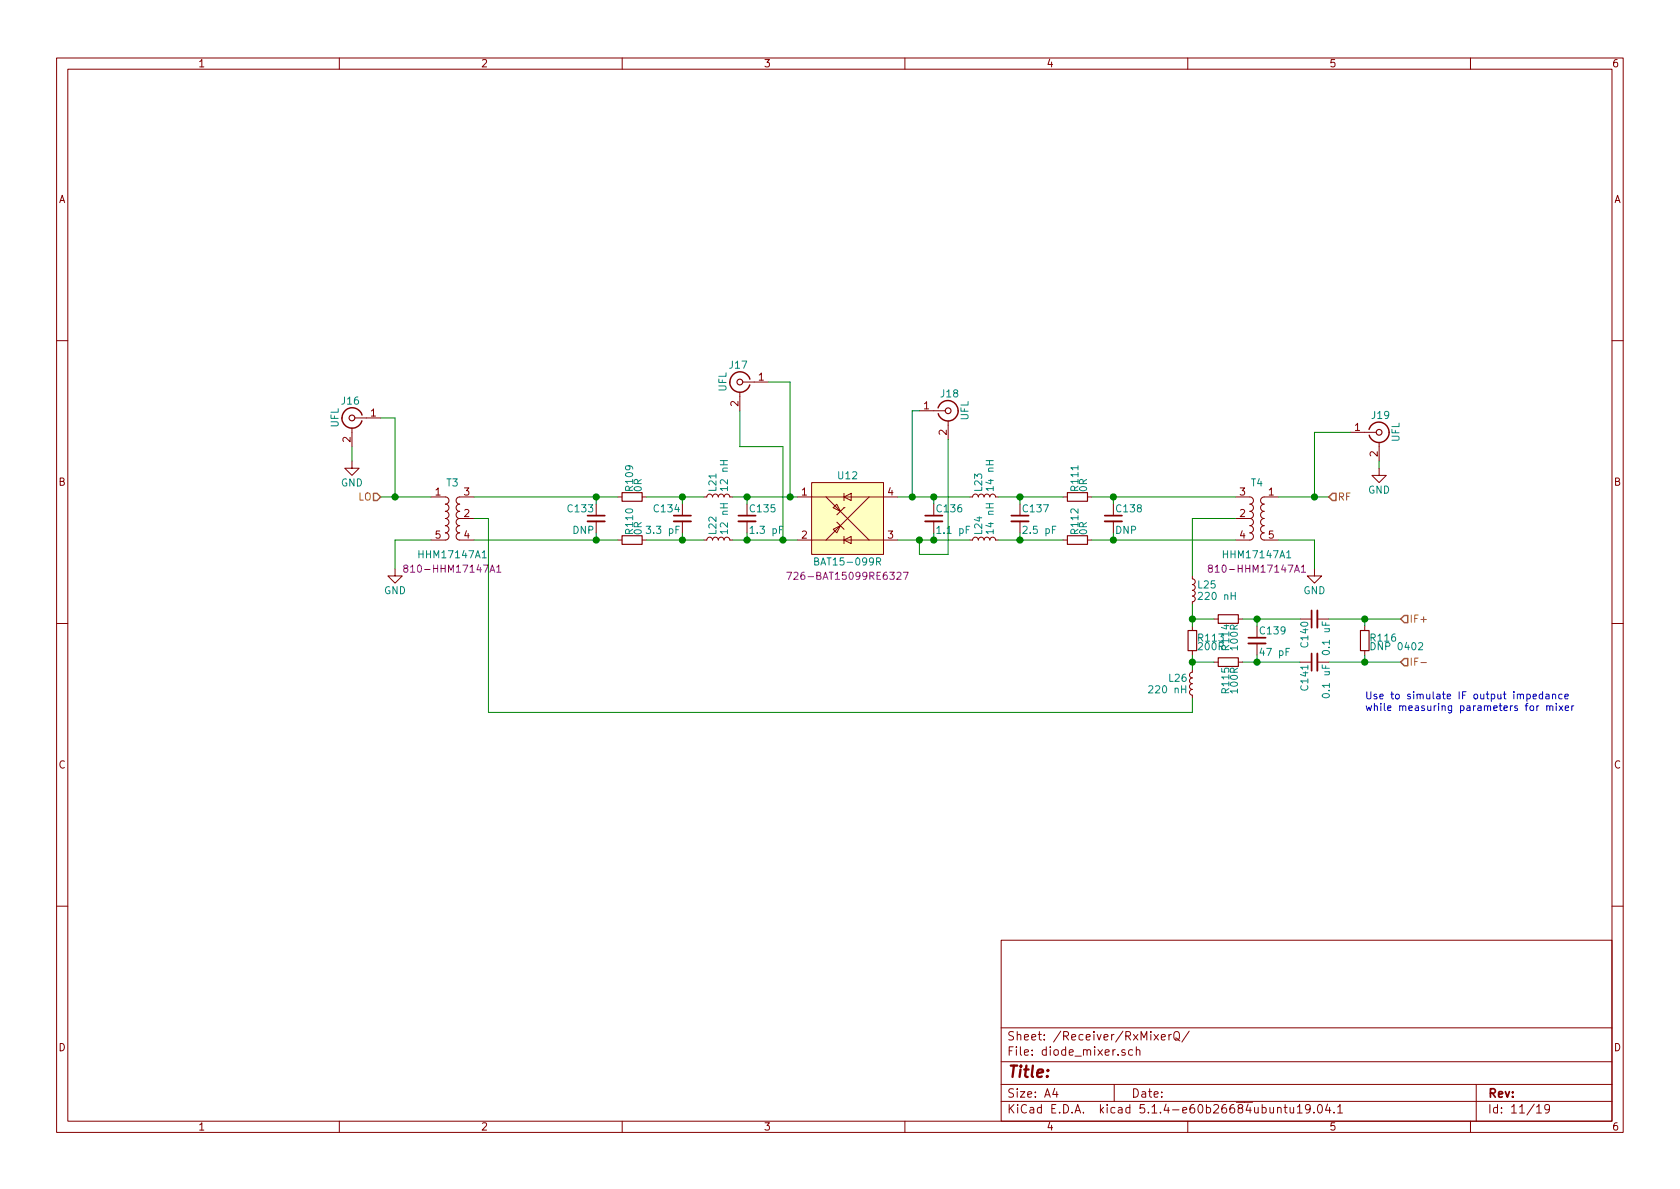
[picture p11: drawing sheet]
<svg xmlns="http://www.w3.org/2000/svg" width="297mm" height="210mm" viewBox="0 0 297 210" stroke-linecap="round" stroke-linejoin="round" font-family="sans-serif">
<g fill="none" stroke="#840000" stroke-width=".18">
<path d="M10 10.3h277v189.9h-277zM12 12.2h273v186.1h-273zM60 10.3v1.9M110 10.3v1.9M160 10.3v1.9M210 10.3v1.9M260 10.3v1.9M10 60.2h2M62.2 75.7v3.3M62.7 73.9h4.6M130.8 69.3v3.3M131.3 67.6h4.6"/>
<path d="M162.6 72.6h4.5M167.6 74.4v3.3M238.8 76.4h4.5M243.8 78.2v3.3M285 60.2h2M62.2 81.5v1.3h1.3l-1.3 1.3-1.2-1.3h1.2M76.2 87.9h2.5a.63 .63 0 0 1 .7 .6 .63 .63 0 0 1-.7 .6 .63 .63 0 0 1 .7 .7 .63 .63 0 0 1-.7 .6 .63 .63 0 0 1 .7 .7 .63 .63 0 0 1-.7 .6 .63 .63 0 0 1 .7 .6 .63 .63 0 0 1-.7 .7 .63 .63 0 0 1 .7 .6 .63 .63 0 0 1-.7 .6 .63 .63 0 0 1 .7 .7 .63 .63 0 0 1-.7 .6h-2.5M81.3 91.7a.63 .63 0 0 0-.7 .6 .63 .63 0 0 0 .7 .7 .63 .63 0 0 0-.7 .6 .63 .63 0 0 0 .7 .6 .63 .63 0 0 0-.7 .7 .63 .63 0 0 0 .7 .6h2.5M81.3 91.7h2.5M83.8 87.9h-2.5a.63 .63 0 0 0-.7 .6 .63 .63 0 0 0 .7 .6 .63 .63 0 0 0-.7 .7 .63 .63 0 0 0 .7 .6 .63 .63 0 0 0-.7 .7 .63 .63 0 0 0 .7 .6M105.4 89.1v2.1M105.4 92.2v2"/>
<path d="M109.2 95.5h.8M109.2 87.9h.8M113.5 95.5h.8M113.5 87.9h.8M120.6 89.1v2.1M120.6 92.2v2M124.5 95.5h.5l.1-.3 .3-.2 .4 .1 .2 .4 .1-.3 .3-.2 .4 .1 .2 .4 .1-.3 .3-.2 .4 .1 .2 .4 .1-.3 .3-.2 .5 .1 .1 .4h.5M124.5 87.9h.5l.1-.4 .3-.1 .4 .1 .2 .4 .1-.4 .3-.1 .4 .1 .2 .4 .1-.4 .3-.1 .4 .1 .2 .4 .1-.4 .3-.1 .5 .1 .1 .4h.5M132.1 89.1v2.1M132.1 92.2v2M141 95.5h17.7M141 87.9h17.7"/>
<path d="M143.5 85.3h12.7v12.7h-12.7zM146 87.9l7.7 7.6M147.3 89.8l.7-.7 .6 1.3zM147.3 93.6l1.3-.6-.6 1.2zM148 92.3l1.2 1.3M149.2 89.8h.1M149.2 95.5l1.3-.6v1.2zM149.2 87.9l1.3-.7v1.3zM149.2 89.8l-1.2 1.3M149.2 87.2v1.3M149.2 94.9v1.2M153.7 87.9l-7.7 7.6"/>
<path d="M165.1 89.1v2.1M165.1 92.2v2M171.4 95.5h.6l.1-.3 .3-.2 .4 .1 .2 .4 .1-.3 .3-.2 .4 .1 .2 .4 .1-.3 .3-.2 .4 .1 .2 .4 .1-.3 .3-.2 .4 .1 .2 .4h.5M171.4 87.9h.6l.1-.4 .3-.1 .4 .1 .2 .4 .1-.4 .3-.1 .4 .1 .2 .4 .1-.4 .3-.1 .4 .1 .2 .4 .1-.4 .3-.1 .4 .1 .2 .4h.5M180.3 89.1v2.1M180.3 92.2v2M188 95.5h.7M188 87.9h.7M192.3 95.5h.7M192.3 87.9h.7M196.8 89.1v2.1M196.8 92.2v2"/>
<path d="M218.4 87.9h2.6a.63 .63 0 0 1 .6 .6 .63 .63 0 0 1-.6 .6 .63 .63 0 0 1 .6 .7 .63 .63 0 0 1-.6 .6 .63 .63 0 0 1 .6 .7 .63 .63 0 0 1-.6 .6M218.4 91.7h2.6M221 91.7a.63 .63 0 0 1 .6 .6 .63 .63 0 0 1-.6 .7 .63 .63 0 0 1 .6 .6 .63 .63 0 0 1-.6 .6 .63 .63 0 0 1 .6 .7 .63 .63 0 0 1-.6 .6h-2.6M226.1 87.9h-2.6a.63 .63 0 0 0-.6 .6 .63 .63 0 0 0 .6 .6 .63 .63 0 0 0-.6 .7 .63 .63 0 0 0 .6 .6 .63 .63 0 0 0-.6 .7 .63 .63 0 0 0 .6 .6 .63 .63 0 0 0-.6 .6 .63 .63 0 0 0 .6 .7 .63 .63 0 0 0-.6 .6 .63 .63 0 0 0 .6 .6 .63 .63 0 0 0-.6 .7 .63 .63 0 0 0 .6 .6h2.6M243.8 82.8v1.3h1.3l-1.3 1.2-1.2-1.2h1.2M10 110.3h2M69.8 100.6v1.2h1.3l-1.3 1.3-1.2-1.3h1.2M210.8 118.4v.5l-.3 .1-.2 .3 .1 .4 .4 .2-.3 .1-.2 .3 .1 .4 .4 .2-.3 .1-.2 .3 .1 .4 .4 .2-.3 .1-.2 .3 .1 .4 .4 .2v.5M210.8 101.8v.6l.4 .1 .1 .3-.1 .4-.4 .2 .4 .1 .1 .3-.1 .4-.4 .2 .4 .1 .1 .3-.1 .4-.4 .2 .4 .1 .1 .3-.1 .4-.4 .2v.5M210.8 110.7v.8M210.8 115.1v.7M214.6 117.1h.8"/>
<path d="M214.6 109.5h.8M218.9 117.1h.8M218.9 109.5h.8M222.2 110.7v2.1M222.2 113.8v2M229.9 117.1h2M229.9 109.5h2M232.4 100.6v1.2h1.3l-1.3 1.3-1.3-1.3h1.3M232.9 117.1h2M232.9 109.5h2M241.3 110.7v.8M241.3 115.1v.7"/>
<path d="M285 110.3h2M10 160.2h2M177 166.3h108v32h-108zM285 160.2h2M60 198.3v1.9M110 198.3v1.9M160 198.3v1.9M177 194.8h108M177 191.8h108M177 187.8h108M177 181.8h108M186.5 192.5l-.4 1h1"/>
<path d="M186.8 193v1M197 191.8v3M198.9 185.7a.37 .37 0 0 0-.6 .1l.1 .2 .5 .2 .1 .1-.2 .3-.5-.1M200.3 185.7l-.5-.1-.3 .3 .1 .6 .2 .1 .5-.1M200.9 185.7h.1a.37 .37 0 0 1 .5 .1v.8M200.9 185.1v1.5M204 182.9l.8 1M204.8 182.9l-.8 1M205.3 183.4l.7-.1v-.3l-.5-.1-.2 .2 .1 .7h.6M206.7 182.9v1M207.1 182.9l-.4 .3M207.7 182.5a.5 .5 0 0 1 .6 0 .5 .5 0 0 1 .2 .4v.5a.5 .5 0 0 1-.5 .5 .5 .5 0 0 1-.5-.5v-.5z"/>
<path d="M207.8 183.6l.8 .5M210 198.3v1.9M210.3 182.3l-1.3 2M225.9 196l.2-.2 .3 .1 .1 .9M227 195.8h.6M227.2 195.3v1.3l.4 .2M228.1 195.8l.1 .9 .3 .1 .2-.1M228.7 195.8v1M229.4 195.8l.4-.5v1.5M229.4 196.8h.8M231.6 196v.1a.48 .48 0 0 1-.7 .1l-.1-.2 .1-.6a.48 .48 0 0 1 .7 .1 1.27 1.27 0 0 1-.2 1.2l-.5 .1M232.3 196.7v.1"/>
<path d="M233.1 195.4l.2-.1a.8 .8 0 0 1 .5 .8 .8 .8 0 0 1-.5 .7 1 1 0 0 1-.2-1.4zM234.7 195.2l-.3 1.1h.9M235.1 195.8v1M235.9 196.7v.1M236.5 195.8l.4-.5v1.5M236.5 196.8h.9M260 198.3v1.9M261 191.8v6.5M271.7 195.8l.4-.5v1.5M271.7 196.8h.8M274 196l-.1 .1a.48 .48 0 0 1-.7 0v-.6a.48 .48 0 0 1 .7 0 1.27 1.27 0 0 1-.2 1.2l-.4 .1"/>
</g>
<g fill="none" stroke="#840000" stroke-width=".2">
<path d="M110 94.7h3.5v1.6h-3.5zM110 87.1h3.5v1.5h-3.5zM188.7 94.7h3.6v1.6h-3.6zM188.7 87.1h3.6v1.5h-3.6zM210.1 111.5h1.5v3.6h-1.5zM215.4 116.3h3.5v1.6h-3.5zM215.4 108.7h3.5v1.5h-3.5zM240.5 111.5h1.6v3.6h-1.6z"/>
<circle cx="62.2" cy="73.9" r=".51"/>
<circle cx="130.8" cy="67.6" r=".51"/>
<circle cx="167.6" cy="72.6" r=".51"/>
<circle cx="243.8" cy="76.4" r=".51"/>
</g>
<path d="M64 73.4a1.8 1.8 0 0 0-2.7-1 1.8 1.8 0 0 0-.1 2.9 1.8 1.8 0 0 0 2.8-.9M129 67.6a1.8 1.8 0 0 0 1.6 1.7 1.8 1.8 0 0 0 2-1.2M132.6 67.1a1.8 1.8 0 0 0-2-1.3 1.8 1.8 0 0 0-1.5 1.8M165.9 72.1a1.8 1.8 0 0 1 1.9-1.3 1.8 1.8 0 0 1 1.6 1.8M169.4 72.6a1.8 1.8 0 0 1-1.5 1.8 1.8 1.8 0 0 1-2-1.3M242.1 75.9a1.8 1.8 0 0 1 1.9-1.2 1.8 1.8 0 0 1 1.6 1.7M245.6 76.4a1.8 1.8 0 0 1-1.5 1.8 1.8 1.8 0 0 1-2-1.2" fill="none" stroke="#840000" stroke-width=".25"/>
<path d="M85.3 98.6h.7M144 99.3l.6-.1 .1-.2v-.2l-.7-.2v1.3h.5l.3-.2v-.2l-.3-.2M155 99.3h.6l.1-.5-.2-.2h-.5v1.3M155.3 99.3l.4 .6M227.5 98.6h.7M242.4 113.6a.64 .64 0 0 1 .8 .7 .64 .64 0 0 1-.8 .6z" fill="none" stroke="#008484" stroke-width=".18"/>
<path d="M71.6 100.5l-.2-.3 .1-.2 .1-.1 .5 .1v.3l-.6 .2-.1 .2v.3l.2 .2 .4-.1 .1-.1v-.4l-.2-.1M87.8 100.3l.4-.4v1.3M87.8 101.2h.8M139.1 101.2h.9l-.6 1.3M159.7 101.2h.9l-.6 1.3M213.9 100.5l-.3-.3 .1-.2 .2-.1 .4 .1v.3l-.5 .2-.2 .2v.3l.3 .2 .3-.1 .2-.1-.1-.4-.2-.1M230.1 100.3l.4-.4v1.3M230.1 101.2h.7" fill="none" stroke="#840084" stroke-width=".18"/>
<path d="M103.9 92.2h3M119.1 92.2h3.1M130.6 92.2h3M163.6 92.2h3M178.8 92.2h3.1M195.3 92.2h3.1M220.7 113.8h3.1M232.9 107.9v3.1M232.9 115.6v3" fill="none" stroke="#840000" stroke-width=".33"/>
<path d="M103.9 91.2h3M119.1 91.2h3.1M130.6 91.2h3M163.6 91.2h3M178.8 91.2h3.1M195.3 91.2h3.1M220.7 112.8h3.1M231.9 107.9v3.1M231.9 115.6v3" fill="none" stroke="#840000" stroke-width=".3"/>
<path d="M143.5 85.3h12.7v12.7h-12.7z" fill="#ffffc2" stroke="#ffffc2" stroke-width=".18"/>
<g fill="none" stroke="#008400" stroke-width=".18">
<path d="M62.2 79v2.5M67.3 73.9h2.5v14M130.8 72.6v6.4h7.6v16.5M135.9 67.6h3.8v20.3M162.6 72.6h-1.3v15.3M167.6 77.7v20.3h-5v-2.5M238.8 76.4h-6.4v11.5M67.3 87.9h8.9M76.2 95.5h-6.4v5.1M83.8 95.5h25.4M83.8 87.9h25.4M83.8 91.7h2.6v34.3h124.4v-2.6"/>
<path d="M105.4 87.9v1.2M105.4 94.2v1.3M114.3 95.5h10.2M114.3 87.9h10.2M120.6 87.9v1.2M120.6 94.2v1.3M129.5 95.5h11.5M129.5 87.9h11.5M132.1 87.9v1.2M132.1 94.2v1.3M158.7 95.5h12.7M158.7 87.9h12.7"/>
<path d="M165.1 87.9v1.2M165.1 94.2v1.3M176.5 95.5h11.5M176.5 87.9h11.5M180.3 87.9v1.2M180.3 94.2v1.3M193 95.5h25.4M193 87.9h25.4M196.8 87.9v1.2M196.8 94.2v1.3M218.4 91.7h-7.6v10.1M226.1 95.5h6.3v5.1"/>
<path d="M226.1 87.9h8.8M243.8 81.5v1.3M210.8 117.1h3.8M210.8 109.5h3.8M210.8 106.9v3.8M210.8 115.8v2.6M219.7 117.1h10.2M219.7 109.5h10.2M222.2 109.5v1.2M222.2 115.8v1.3M234.9 117.1h12.7M234.9 109.5h12.7"/>
<path d="M241.3 109.5v1.2M241.3 115.8v1.3"/>
</g>
<path d="M66 87.2h.7l.6 .7-.6 .6h-.7zM235.6 87.2h.6v1.3h-.6l-.7-.6zM248.3 108.8h.6v1.3h-.6l-.7-.6zM248.3 116.5h.6v1.2h-.6l-.7-.6z" fill="none" stroke="#848400" stroke-width=".25"/>
<path d="M251.2 117.2h1" fill="none" stroke="#848400" stroke-width=".18"/>
<g fill="none" stroke="#0000c2" stroke-width=".18">
<path d="M271.1 123.2l.6-.1-.1-.3h-.4l-.1 .1v.6h.5M271.7 124.8v.8M272.1 124.8l-.4 .2M272.7 122.8h-.3l-.3 .2 .2 .5h.4M272.7 122.3v1.3M273.4 122.8h.4l.1 .8M273.5 124.9l.2-.1 .3 .1v.7M273.5 124.8v.8M273.9 123.1h-.4l-.2 .2 .1 .2h.5M274 125l.2-.2 .3 .1 .1 .7M274.5 122.9l.2-.1h.3l.1 .8M274.5 122.8v.8"/>
<path d="M275.2 124.4v.1M275.2 124.8v.8M275.7 124.8l.6 .8M276.2 122.8h-.4l-.2 .2 .1 .5h.5M276.3 124.8l-.6 .8M276.7 123.2l.6-.1-.1-.3h-.3l-.2 .1v.6h.5M276.7 125.2l.6-.1v-.2l-.4-.1-.2 .2 .1 .6h.5M277.9 124.8v.8M278.3 124.8l-.3 .1-.1 .1"/>
</g>
<g fill="#008400" stroke="#008400" stroke-width=".25">
<circle cx="138.4" cy="95.5" r=".51"/>
<circle cx="165.1" cy="87.9" r=".51"/>
<circle cx="222.3" cy="117.1" r=".51"/>
<circle cx="222.3" cy="109.5" r=".51"/>
<circle cx="241.3" cy="109.5" r=".51"/>
<circle cx="165.1" cy="95.5" r=".51"/>
<circle cx="69.9" cy="87.9" r=".51"/>
<circle cx="241.3" cy="117.1" r=".51"/>
<circle cx="139.7" cy="87.9" r=".51"/>
<circle cx="210.8" cy="109.5" r=".51"/>
<circle cx="161.3" cy="87.9" r=".51"/>
<circle cx="162.6" cy="95.5" r=".51"/>
<circle cx="105.4" cy="87.9" r=".51"/>
<circle cx="105.4" cy="95.5" r=".51"/>
<circle cx="120.7" cy="87.9" r=".51"/>
<circle cx="120.7" cy="95.5" r=".51"/>
<circle cx="180.3" cy="95.5" r=".51"/>
<circle cx="180.3" cy="87.9" r=".51"/>
<circle cx="196.9" cy="87.9" r=".51"/>
<circle cx="196.9" cy="95.5" r=".51"/>
<circle cx="232.4" cy="87.9" r=".51"/>
<circle cx="210.8" cy="117.1" r=".51"/>
<circle cx="132.1" cy="95.5" r=".51"/>
<circle cx="132.1" cy="87.9" r=".51"/>
</g>
<text font-size="2.8" fill="#840000" x="178" y="190.5">Title:</text>
<g font-size="2.1" fill="#840000">
<text x="178" y="184">Sheet: /Receiver/RxMixerQ/</text>
<text x="178" y="186.7">File: diode_mixer.sch</text>
<text x="178" y="196.9">KiCad E.D.A. kicad 5.1.4-e60b26684ubuntu19.04.1</text>
<text x="178" y="194.1">Size: A4</text>
<text x="200" y="194.1">Date:</text>
<text x="263" y="194.1">Rev:</text>
<text x="263" y="196.9">Id: 11/19</text>
</g>
<g font-size="1.8" fill="#840000">
<text x="35" y="11.9">1</text>
<text x="85" y="11.9">2</text>
<text x="135" y="11.9">3</text>
<text x="185" y="11.9">4</text>
<text x="235" y="11.9">5</text>
<text x="285" y="11.9">6</text>
<text x="10.4" y="35.9">A</text>
<text x="285.4" y="35.9">A</text>
<text x="130.6" y="71.9" transform="rotate(-90 130.6 71.9)">2</text>
<text x="134.1" y="67.3">1</text>
<text x="65.6" y="73.7">1</text>
<text x="163.3" y="72.4">1</text>
<text x="167.4" y="76.9" transform="rotate(-90 167.4 76.9)">2</text>
<text x="239.5" y="76.2">1</text>
<text x="62" y="78.2" transform="rotate(-90 62 78.2)">2</text>
<text x="243.6" y="80.7" transform="rotate(-90 243.6 80.7)">2</text>
<text x="10.4" y="85.9">B</text>
<text x="77" y="87.6">1</text>
<text x="82.1" y="87.6">3</text>
<text x="141.8" y="87.6">1</text>
<text x="157" y="87.6">4</text>
<text x="219.2" y="87.6">3</text>
<text x="224.3" y="87.6">1</text>
<text x="285.4" y="85.9">B</text>
<text x="77" y="95.2">5</text>
<text x="82.1" y="91.4">2</text>
<text x="82.1" y="95.2">4</text>
<text x="141.8" y="95.2">2</text>
<text x="157" y="95.2">3</text>
<text x="219.2" y="91.4">2</text>
<text x="219.2" y="95.2">4</text>
<text x="224.3" y="95.2">5</text>
<text x="10.4" y="135.9">C</text>
<text x="285.4" y="135.9">C</text>
<text x="10.4" y="185.9">D</text>
<text x="285.4" y="185.9">D</text>
<text x="35" y="199.9">1</text>
<text x="85" y="199.9">2</text>
<text x="135" y="199.9">3</text>
<text x="185" y="199.9">4</text>
<text x="235" y="199.9">5</text>
<text x="285" y="199.9">6</text>
</g>
<g font-size="1.8" fill="#008484">
<text x="129.1" y="65.2">J17</text>
<text x="60.5" y="71.5">J16</text>
<text x="128.4" y="69.3" transform="rotate(-90 128.4 69.3)">UFL</text>
<text x="166.4" y="70.3">J18</text>
<text x="59.9" y="75.6" transform="rotate(-90 59.9 75.6)">UFL</text>
<text x="171.2" y="74.3" transform="rotate(-90 171.2 74.3)">UFL</text>
<text x="242.6" y="74.1">J19</text>
<text x="247.4" y="78.2" transform="rotate(-90 247.4 78.2)">UFL</text>
<text x="60.3" y="86">GND</text>
<text x="79" y="86">T3</text>
<text x="111.9" y="86.7" transform="rotate(-90 111.9 86.7)">R109</text>
<text x="113.5" y="86.9" transform="rotate(-90 113.5 86.9)">0R</text>
<text x="126.7" y="86.8" transform="rotate(-90 126.7 86.8)">L21</text>
<text x="128.7" y="86.5" transform="rotate(-90 128.7 86.5)">12 nH</text>
<text x="148.2" y="84.8">U12</text>
<text x="173.7" y="86.8" transform="rotate(-90 173.7 86.8)">L23</text>
<text x="175.7" y="86.5" transform="rotate(-90 175.7 86.5)">14 nH</text>
<text x="190.7" y="86.7" transform="rotate(-90 190.7 86.7)">R111</text>
<text x="192.2" y="86.9" transform="rotate(-90 192.2 86.9)">0R</text>
<text x="221.2" y="86">T4</text>
<text x="241.9" y="87.3">GND</text>
<text x="100.5" y="90.6">C133</text>
<text x="101.3" y="94.4">DNP</text>
<text x="111.9" y="94.3" transform="rotate(-90 111.9 94.3)">R110</text>
<text x="113.5" y="94.5" transform="rotate(-90 113.5 94.5)">0R</text>
<text x="114.7" y="94.4">3.3 pF</text>
<text x="115.7" y="90.6">C134</text>
<text x="126.7" y="94.5" transform="rotate(-90 126.7 94.5)">L22</text>
<text x="128.7" y="94.1" transform="rotate(-90 128.7 94.1)">12 nH</text>
<text x="132.7" y="90.6">C135</text>
<text x="133" y="94.4">1.3 pF</text>
<text x="165.8" y="90.6">C136</text>
<text x="166" y="94.4">1.1 pF</text>
<text x="173.7" y="94.5" transform="rotate(-90 173.7 94.5)">L24</text>
<text x="175.7" y="94.1" transform="rotate(-90 175.7 94.1)">14 nH</text>
<text x="181" y="90.6">C137</text>
<text x="181.2" y="94.4">2.5 pF</text>
<text x="190.7" y="94.3" transform="rotate(-90 190.7 94.3)">R112</text>
<text x="192.2" y="94.5" transform="rotate(-90 192.2 94.5)">0R</text>
<text x="197.3" y="94.4">DNP</text>
<text x="197.5" y="90.6">C138</text>
<text x="74.4" y="98.7">HHM17147A1</text>
<text x="144.7" y="100">BAT15-099R</text>
<text x="216.7" y="98.7">HHM17147A1</text>
<text x="67.9" y="105.1">GND</text>
<text x="211.9" y="104.1">L25</text>
<text x="212.3" y="106.1">220 nH</text>
<text x="230.5" y="105.1">GND</text>
<text x="212" y="113.5">R113</text>
<text x="222.9" y="112.2">C139</text>
<text x="242.5" y="113.5">R116</text>
<text x="212" y="115">200R</text>
<text x="217.3" y="114.9" transform="rotate(-90 217.3 114.9)">R114</text>
<text x="218.9" y="114.9" transform="rotate(-90 218.9 114.9)">100R</text>
<text x="223.1" y="116">47 pF</text>
<text x="231.3" y="114.3" transform="rotate(-90 231.3 114.3)">C140</text>
<text x="235.1" y="115.4" transform="rotate(-90 235.1 115.4)">0.1 uF</text>
<text x="242.9" y="115">DNP 0402</text>
<text x="203.5" y="122.6">220 nH</text>
<text x="206.7" y="120.6">L26</text>
<text x="217.3" y="122.5" transform="rotate(-90 217.3 122.5)">R115</text>
<text x="218.9" y="122.5" transform="rotate(-90 218.9 122.5)">100R</text>
<text x="231.3" y="122" transform="rotate(-90 231.3 122)">C141</text>
<text x="235.1" y="123.1" transform="rotate(-90 235.1 123.1)">0.1 uF</text>
</g>
<g font-size="1.8" fill="#848400">
<text x="63.3" y="88.5">LO</text>
<text x="236.5" y="88.5">RF</text>
<text x="249.2" y="110.1">IF+</text>
<text x="249.2" y="117.7">IF-</text>
</g>
<g font-size="1.8" fill="#840084">
<text x="72.6" y="101.3">810-HHM17147A1</text>
<text x="214.9" y="101.3">810-HHM17147A1</text>
<text x="140.6" y="102.5">726-BAT15099RE6327</text>
</g>
<g font-size="1.8" fill="#0000c2">
<text x="241.3" y="123.7">Use to simulate IF output impedance</text>
<text x="241.3" y="125.7">while measuring parameters for mixer</text>
</g>
</svg>
